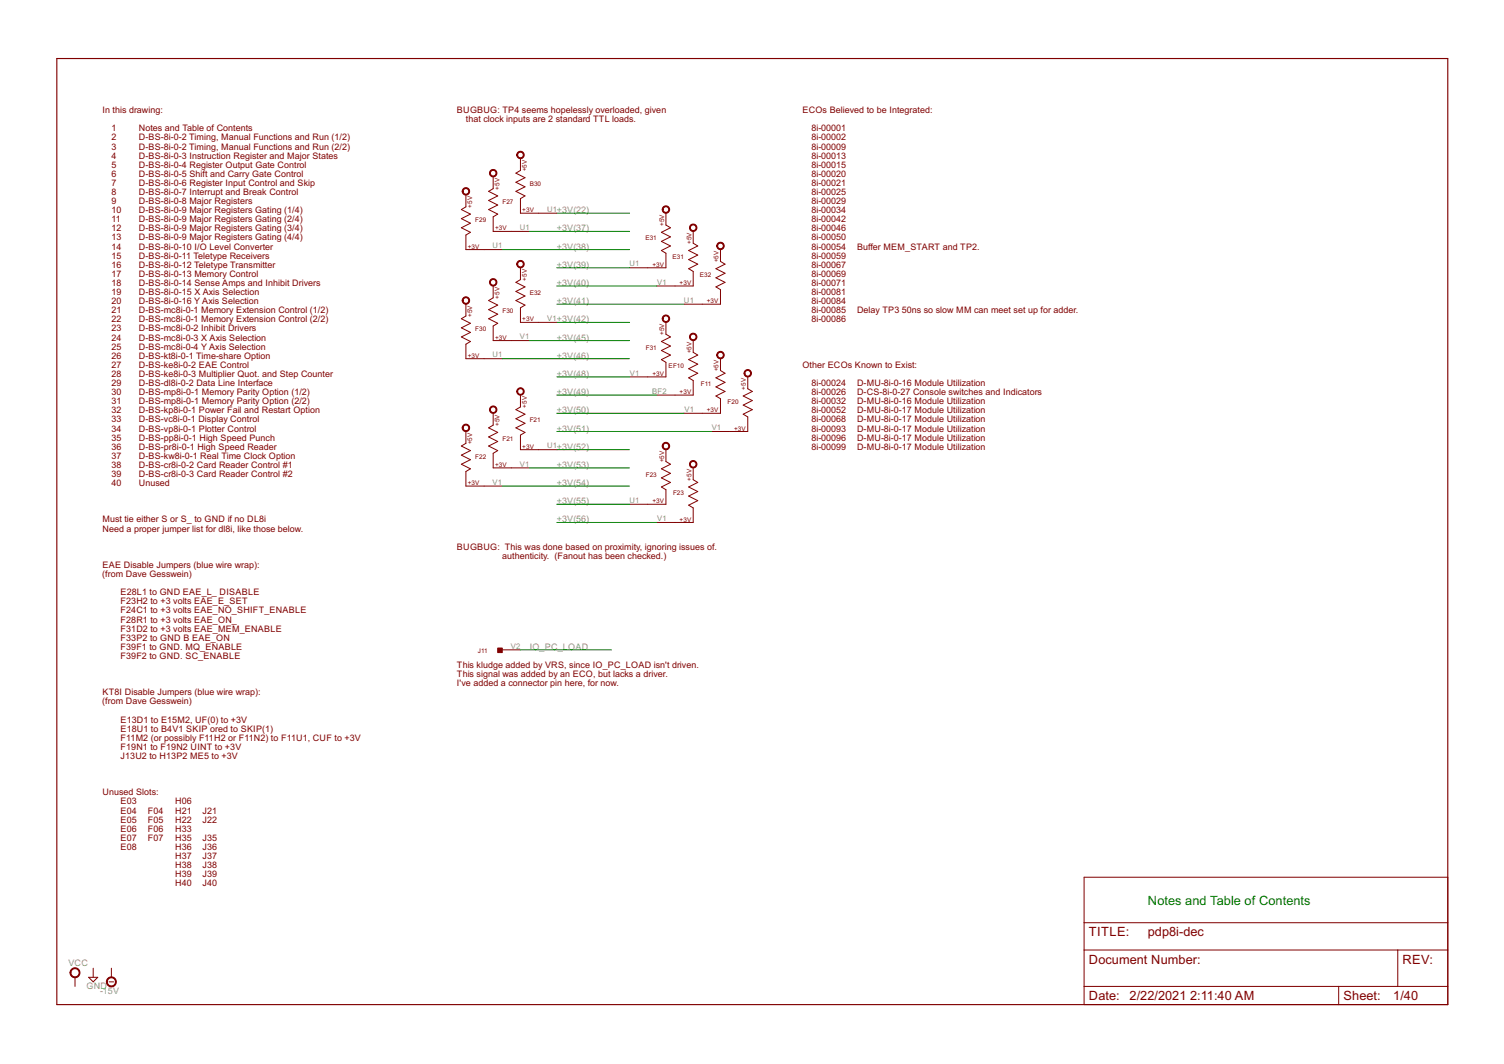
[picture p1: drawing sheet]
<svg xmlns="http://www.w3.org/2000/svg" width="420mm" height="297mm" viewBox="0 0 420 297" stroke-linecap="round" stroke-linejoin="round" font-family="sans-serif">
<path d="M15.9 16.3h388.6v264.2h-388.6z" fill="none" stroke="#800000" stroke-width=".32"/>
<g fill="none" stroke="#800000" stroke-width=".28">
<path d="M130.2 54.4v3.3l-1.3 .8 2.5 1.3-2.5 1.2 2.5 1.3-2.5 1.3 2.5 1.3-1.2 .7v4.1h10.1M137.8 49.4v3.3l-1.3 .7 2.5 1.3-2.5 1.3 2.5 1.2-2.5 1.3 2.5 1.3-1.2 .7v4.1h10.1M145.4 44.3v3.3l-1.3 .7 2.6 1.3-2.6 1.3 2.6 1.3-2.6 1.2 2.6 1.3-1.3 .8v4h10.2M186 59.5v3.3l1.3 .8-2.5 1.3 2.5 1.2-2.5 1.3 2.5 1.3-2.5 1.2 1.2 .8v4.1h-10.1M137.8 79.8v3.3l-1.3 .8 2.5 1.3-2.5 1.2 2.5 1.3-2.5 1.3 2.5 1.3-1.2 .7v4.1h10.1M145.4 74.8v3.3l-1.3 .7 2.6 1.3-2.6 1.3 2.6 1.2-2.6 1.3 2.6 1.3-1.3 .7v4.1h10.2M193.7 64.6v3.3l1.2 .8-2.5 1.2 2.5 1.3-2.5 1.3 2.5 1.2-2.5 1.3 1.3 .8v4h-10.2M201.3 69.7v3.3l1.2 .7-2.5 1.3 2.5 1.3-2.5 1.3 2.5 1.2-2.5 1.3 1.3 .8v4h-10.2M130.2 84.9v3.3l-1.3 .8 2.5 1.3-2.5 1.2 2.5 1.3-2.5 1.3 2.5 1.2-1.2 .8v4h10.1M186 90v3.3l1.3 .8-2.5 1.2 2.5 1.3-2.5 1.3 2.5 1.2-2.5 1.3 1.2 .8v4h-10.1M193.7 95.1v3.3l1.2 .7-2.5 1.3 2.5 1.3-2.5 1.2 2.5 1.3-2.5 1.3 1.3 .7v4.1h-10.2M137.8 115.4v3.3l-1.3 .7 2.5 1.3-2.5 1.3 2.5 1.3-2.5 1.2 2.5 1.3-1.2 .8v4h10.1"/>
<path d="M145.4 110.3v3.3l-1.3 .8 2.6 1.2-2.6 1.3 2.6 1.3-2.6 1.2 2.6 1.3-1.3 .8v4h10.2M201.3 100.1v3.3l1.2 .8-2.5 1.3 2.5 1.2-2.5 1.3 2.5 1.3-2.5 1.3 1.3 .7v4.1h-10.2M208.9 105.2v3.3l1.3 .8-2.6 1.3 2.6 1.2-2.6 1.3 2.6 1.3-2.6 1.2 1.3 .8v4.1h-10.2M130.2 120.5v3.3l-1.3 .7 2.5 1.3-2.5 1.3 2.5 1.2-2.5 1.3 2.5 1.3-1.2 .7v4.1h10.1M186 125.5v3.3l1.3 .8-2.5 1.3 2.5 1.2-2.5 1.3 2.5 1.3-2.5 1.3 1.2 .7v4.1h-10.1M193.7 130.6v3.3l1.2 .8-2.5 1.3 2.5 1.2-2.5 1.3 2.5 1.3-2.5 1.2 1.3 .8v4.1h-10.2M140.3 181.4h5.1M302.9 244.9h101.6v35.6h-101.6zM302.9 257.6h101.6M21 272.8v2.6M24.8 272.8h2.5l-1.3 1.3zM26 270.3v2.5"/>
<path d="M30.5 274.1h1.2M31.1 270.3v2.5M302.9 265.2h101.6M302.9 275.4h101.6M374 275.4v5.1M390.5 265.2v10.2"/>
</g>
<g fill="#800000" stroke="#800000" stroke-width=".28">
<path d="M19.9 270.6a1.39 1.39 0 0 1 2.2 .3 1.39 1.39 0 0 1-.8 2 1.39 1.39 0 0 1-1.7-1.3h.2a1.15 1.15 0 0 1 1.6-1.1 1.15 1.15 0 0 1 .3 1.9 1.15 1.15 0 0 1-1.8-.6l-.1-.2h-.2z" fill-rule="evenodd"/>
<path d="M144.8 42.4a1.04 1.04 0 0 1 1.5 .4 1.04 1.04 0 0 1-.7 1.5 1.04 1.04 0 0 1-1.2-1h.2a.79 .79 0 0 1 1.1-.8 .79 .79 0 0 1 .2 1.3 .79 .79 0 0 1-1.2-.3l-.1-.2h-.2z" fill-rule="evenodd"/>
<path d="M137.1 47.5a1.04 1.04 0 0 1 1.6 .4 1.04 1.04 0 0 1-.7 1.5 1.04 1.04 0 0 1-1.3-1.1h.3a.79 .79 0 0 1 1.1-.7 .79 .79 0 0 1 .2 1.3 .79 .79 0 0 1-1.3-.3v-.3h-.3z" fill-rule="evenodd"/>
<path d="M129.5 52.6a1.04 1.04 0 0 1 1.6 .4 1.04 1.04 0 0 1-.7 1.4 1.04 1.04 0 0 1-1.3-1h.3a.79 .79 0 0 1 1.1-.7 .79 .79 0 0 1 .2 1.3 .79 .79 0 0 1-1.3-.3v-.3h-.3z" fill-rule="evenodd"/>
<path d="M185.4 57.7a1.04 1.04 0 0 1 1.6 .3 1.04 1.04 0 0 1-.7 1.5 1.04 1.04 0 0 1-1.3-1h.3a.79 .79 0 0 1 1.1-.7 .79 .79 0 0 1 .1 1.4 .79 .79 0 0 1-1.2-.5v-.2h-.3z" fill-rule="evenodd"/>
<path d="M193 62.8a1.04 1.04 0 0 1 1.6 .3 1.04 1.04 0 0 1-.7 1.5 1.04 1.04 0 0 1-1.3-1h.3a.79 .79 0 0 1 1.1-.7 .79 .79 0 0 1 .2 1.4 .79 .79 0 0 1-1.3-.5v-.2h-.3z" fill-rule="evenodd"/>
<path d="M200.6 67.8a1.04 1.04 0 0 1 1.6 .4 1.04 1.04 0 0 1-.7 1.5 1.04 1.04 0 0 1-1.3-1h.3a.79 .79 0 0 1 1.2-.7 .79 .79 0 0 1 .1 1.3 .79 .79 0 0 1-1.3-.4v-.2h-.3z" fill-rule="evenodd"/>
<path d="M144.8 72.9a1.04 1.04 0 0 1 1.5 .4 1.04 1.04 0 0 1-.7 1.5 1.04 1.04 0 0 1-1.2-1.1h.2a.79 .79 0 0 1 1.1-.7 .79 .79 0 0 1 .2 1.3 .79 .79 0 0 1-1.2-.3l-.1-.3h-.2z" fill-rule="evenodd"/>
<path d="M185.4 88.2a1.04 1.04 0 0 1 1.6 .3 1.04 1.04 0 0 1-.7 1.5 1.04 1.04 0 0 1-1.3-1h.3a.79 .79 0 0 1 1.1-.7 .79 .79 0 0 1 .1 1.4 .79 .79 0 0 1-1.2-.5v-.2h-.3z" fill-rule="evenodd"/>
<path d="M129.5 83.1a1.04 1.04 0 0 1 1.6 .4 1.04 1.04 0 0 1-.7 1.4 1.04 1.04 0 0 1-1.3-1h.3a.79 .79 0 0 1 1.1-.7 .79 .79 0 0 1 .2 1.3 .79 .79 0 0 1-1.3-.4v-.2h-.3z" fill-rule="evenodd"/>
<path d="M137.1 78a1.04 1.04 0 0 1 1.6 .4 1.04 1.04 0 0 1-.7 1.4 1.04 1.04 0 0 1-1.3-1h.3a.79 .79 0 0 1 1.1-.7 .79 .79 0 0 1 .2 1.3 .79 .79 0 0 1-1.3-.3v-.3h-.3z" fill-rule="evenodd"/>
<path d="M193 93.2a1.04 1.04 0 0 1 1.6 .4 1.04 1.04 0 0 1-.7 1.5 1.04 1.04 0 0 1-1.3-1h.3a.79 .79 0 0 1 1.1-.7 .79 .79 0 0 1 .2 1.3 .79 .79 0 0 1-1.3-.4v-.2h-.3z" fill-rule="evenodd"/>
<path d="M208.2 103.4a1.04 1.04 0 0 1 1.6 .3 1.04 1.04 0 0 1-.7 1.5 1.04 1.04 0 0 1-1.2-1h.2a.79 .79 0 0 1 1.2-.7 .79 .79 0 0 1 .1 1.4 .79 .79 0 0 1-1.3-.5v-.2h-.2z" fill-rule="evenodd"/>
<path d="M144.8 108.5a1.04 1.04 0 0 1 1.5 .4 1.04 1.04 0 0 1-.7 1.4 1.04 1.04 0 0 1-1.2-1h.2a.79 .79 0 0 1 1.1-.8 .79 .79 0 0 1 .2 1.3 .79 .79 0 0 1-1.2-.3l-.1-.2h-.2z" fill-rule="evenodd"/>
<path d="M137.1 113.6a1.04 1.04 0 0 1 1.6 .3 1.04 1.04 0 0 1-.7 1.5 1.04 1.04 0 0 1-1.3-1h.3a.79 .79 0 0 1 1.1-.8 .79 .79 0 0 1 .2 1.3 .79 .79 0 0 1-1.3-.3v-.2h-.3z" fill-rule="evenodd"/>
<path d="M129.5 118.6a1.04 1.04 0 0 1 1.6 .4 1.04 1.04 0 0 1-.7 1.5 1.04 1.04 0 0 1-1.3-1.1h.3a.79 .79 0 0 1 1.1-.7 .79 .79 0 0 1 .2 1.3 .79 .79 0 0 1-1.3-.3v-.3h-.3z" fill-rule="evenodd"/>
<path d="M185.4 123.7a1.04 1.04 0 0 1 1.6 .4 1.04 1.04 0 0 1-.7 1.4 1.04 1.04 0 0 1-1.3-1h.3a.79 .79 0 0 1 1.1-.6 .79 .79 0 0 1 .1 1.3 .79 .79 0 0 1-1.2-.4v-.3h-.3z" fill-rule="evenodd"/>
<path d="M192.8 129a1.05 1.05 0 0 1 1.7-.1 1.05 1.05 0 0 1-.5 1.7 1.05 1.05 0 0 1-1.4-1h.3a.79 .79 0 0 1 1.1-.7 .79 .79 0 0 1 .1 1.4 .79 .79 0 0 1-1.2-.5v-.2h-.3z" fill-rule="evenodd"/>
<path d="M30.1 273.2a1.39 1.39 0 0 1 2.2 .2 1.39 1.39 0 0 1-.8 2.1 1.39 1.39 0 0 1-1.8-1.4h.3a1.14 1.14 0 0 1 1.6-1.1 1.14 1.14 0 0 1 .3 1.9 1.14 1.14 0 0 1-1.9-.5v-.3h-.3z" fill-rule="evenodd"/>
<path d="M200.6 98.3a1.04 1.04 0 0 1 1.6 .4 1.04 1.04 0 0 1-.7 1.4 1.04 1.04 0 0 1-1.3-1h.3a.79 .79 0 0 1 1.1-.6 .79 .79 0 0 1 .2 1.3 .79 .79 0 0 1-1.3-.4v-.3h-.3z" fill-rule="evenodd"/>
</g>
<path d="M139 180.9h1.3v1.3h-1.3z" fill="#800000" stroke="#800000" stroke-width=".28"/>
<g fill="none" stroke="#008000" stroke-width=".28">
<path d="M155.6 59.5h20.3M140.3 69.7h35.6M147.9 64.6h28M155.6 79.8h27.9M155.6 74.8h20.3M147.9 95.1h28M155.6 90h20.3M155.6 84.9h35.5M140.3 100.1h35.6M155.6 105.2h20.3M155.6 115.4h35.5M155.6 110.3h27.9"/>
<path d="M140.3 135.7h35.6M147.9 130.6h28M155.6 120.5h43.1M155.6 125.5h20.3M155.6 145.9h27.9M155.6 140.8h20.3M145.4 181.4h25.4"/>
</g>
<text font-size="4" fill="#008000" x="320.7" y="252.5">Notes and Table of Contents</text>
<g font-size="4" fill="#800000">
<text x="304.2" y="261.4">TITLE:</text>
<text x="320.6" y="261.4">pdp8i-dec</text>
<text x="304.2" y="269">Document Number:</text>
<text x="391.8" y="269">REV:</text>
<text x="304.2" y="279.2">Date: 2/22/2021</text>
<text x="332.5" y="279.2">2:11:40 AM</text>
<text x="375.3" y="279.2">Sheet:</text>
<text x="389.2" y="279.2">1/40</text>
</g>
<g font-size="2.8" fill="#800000">
<text x="28.6" y="31.6">In this drawing:</text>
<text x="127.7" y="31.6">BUGBUG: TP4 seems hopelessly overloaded, given</text>
<text x="130.2" y="34.1">that clock inputs are 2 standard TTL loads.</text>
<text x="224.2" y="31.6">ECOs Believed to be Integrated:</text>
<text x="31.1" y="36.7">1</text>
<text x="31.1" y="39.2">2</text>
<text x="31.1" y="41.7">3</text>
<text x="38.8" y="39.2">D-BS-8i-0-2 Timing, Manual Functions and Run (1/2)</text>
<text x="38.8" y="36.7">Notes and Table of Contents</text>
<text x="38.8" y="41.7">D-BS-8i-0-2 Timing, Manual Functions and Run (2/2)</text>
<text x="226.7" y="36.7">8i-00001</text>
<text x="226.7" y="39.2">8i-00002</text>
<text x="226.7" y="41.7">8i-00009</text>
<text x="31.1" y="44.3">4</text>
<text x="31.1" y="46.8">5</text>
<text x="38.8" y="44.3">D-BS-8i-0-3 Instruction Register and Major States</text>
<text x="38.8" y="46.8">D-BS-8i-0-4 Register Output Gate Control</text>
<text x="226.7" y="44.3">8i-00013</text>
<text x="226.7" y="46.8">8i-00015</text>
<text x="31.1" y="49.4">6</text>
<text x="31.1" y="51.9">7</text>
<text x="38.8" y="49.4">D-BS-8i-0-5 Shift and Carry Gate Control</text>
<text x="38.8" y="51.9">D-BS-8i-0-6 Register Input Control and Skip</text>
<text x="226.7" y="49.4">8i-00020</text>
<text x="226.7" y="51.9">8i-00021</text>
<text x="31.1" y="54.4">8</text>
<text x="31.1" y="57">9</text>
<text x="31.1" y="59.5">10</text>
<text x="38.8" y="54.4">D-BS-8i-0-7 Interrupt and Break Control</text>
<text x="38.8" y="57">D-BS-8i-0-8 Major Registers</text>
<text x="38.8" y="59.5">D-BS-8i-0-9 Major Registers Gating (1/4)</text>
<text x="226.7" y="54.4">8i-00025</text>
<text x="226.7" y="57">8i-00029</text>
<text x="226.7" y="59.5">8i-00034</text>
<text x="31.1" y="62.1">11</text>
<text x="31.1" y="64.6">12</text>
<text x="38.8" y="64.6">D-BS-8i-0-9 Major Registers Gating (3/4)</text>
<text x="38.8" y="62.1">D-BS-8i-0-9 Major Registers Gating (2/4)</text>
<text x="226.7" y="62.1">8i-00042</text>
<text x="226.7" y="64.6">8i-00046</text>
<text x="31.1" y="67.1">13</text>
<text x="31.1" y="69.7">14</text>
<text x="38.8" y="69.7">D-BS-8i-0-10 I/O Level Converter</text>
<text x="38.8" y="67.1">D-BS-8i-0-9 Major Registers Gating (4/4)</text>
<text x="226.7" y="69.7">8i-00054</text>
<text x="226.7" y="67.1">8i-00050</text>
<text x="239.4" y="69.7">Buffer MEM_START and TP2.</text>
<text x="31.1" y="72.2">15</text>
<text x="31.1" y="74.8">16</text>
<text x="31.1" y="77.3">17</text>
<text x="38.8" y="72.2">D-BS-8i-0-11 Teletype Receivers</text>
<text x="38.8" y="74.8">D-BS-8i-0-12 Teletype Transmitter</text>
<text x="38.8" y="77.3">D-BS-8i-0-13 Memory Control</text>
<text x="226.7" y="77.3">8i-00069</text>
<text x="226.7" y="72.2">8i-00059</text>
<text x="226.7" y="74.8">8i-00067</text>
<text x="31.1" y="79.8">18</text>
<text x="31.1" y="82.4">19</text>
<text x="38.8" y="79.8">D-BS-8i-0-14 Sense Amps and Inhibit Drivers</text>
<text x="38.8" y="82.4">D-BS-8i-0-15 X Axis Selection</text>
<text x="226.7" y="82.4">8i-00081</text>
<text x="226.7" y="79.8">8i-00071</text>
<text x="31.1" y="84.9">20</text>
<text x="31.1" y="87.5">21</text>
<text x="31.1" y="90">22</text>
<text x="38.8" y="84.9">D-BS-8i-0-16 Y Axis Selection</text>
<text x="38.8" y="87.5">D-BS-mc8i-0-1 Memory Extension Control (1/2)</text>
<text x="38.8" y="90">D-BS-mc8i-0-1 Memory Extension Control (2/2)</text>
<text x="226.7" y="87.5">8i-00085</text>
<text x="226.7" y="90">8i-00086</text>
<text x="226.7" y="84.9">8i-00084</text>
<text x="239.4" y="87.5">Delay TP3</text>
<text x="251.9" y="87.5">50ns so slow MM can meet set up for adder.</text>
<text x="31.1" y="92.5">23</text>
<text x="31.1" y="95.1">24</text>
<text x="38.8" y="92.5">D-BS-mc8i-0-2 Inhibit Drivers</text>
<text x="38.8" y="95.1">D-BS-mc8i-0-3 X Axis Selection</text>
<text x="31.1" y="97.6">25</text>
<text x="31.1" y="100.1">26</text>
<text x="38.8" y="100.1">D-BS-kt8i-0-1 Time-share Option</text>
<text x="38.8" y="97.6">D-BS-mc8i-0-4 Y Axis Selection</text>
<text x="31.1" y="102.7">27</text>
<text x="31.1" y="105.2">28</text>
<text x="31.1" y="107.8">29</text>
<text x="38.8" y="105.2">D-BS-ke8i-0-3 Multiplier Quot. and Step Counter</text>
<text x="38.8" y="102.7">D-BS-ke8i-0-2 EAE Control</text>
<text x="38.8" y="107.8">D-BS-dl8i-0-2 Data Line Interface</text>
<text x="224.2" y="102.7">Other ECOs Known to Exist:</text>
<text x="226.7" y="107.8">8i-00024</text>
<text x="239.4" y="107.8">D-MU-8i-0-16 Module Utilization</text>
<text x="31.1" y="110.3">30</text>
<text x="31.1" y="112.8">31</text>
<text x="38.8" y="110.3">D-BS-mp8i-0-1 Memory Parity Option (1/2)</text>
<text x="38.8" y="112.8">D-BS-mp8i-0-1 Memory Parity Option (2/2)</text>
<text x="226.7" y="110.3">8i-00026</text>
<text x="226.7" y="112.8">8i-00032</text>
<text x="239.4" y="110.3">D-CS-8i-0-27 Console switches and Indicators</text>
<text x="239.4" y="112.8">D-MU-8i-0-16 Module Utilization</text>
<text x="31.1" y="115.4">32</text>
<text x="31.1" y="117.9">33</text>
<text x="38.8" y="117.9">D-BS-vc8i-0-1 Display Control</text>
<text x="38.8" y="115.4">D-BS-kp8i-0-1 Power Fail and Restart Option</text>
<text x="226.7" y="115.4">8i-00052</text>
<text x="226.7" y="117.9">8i-00068</text>
<text x="239.4" y="115.4">D-MU-8i-0-17 Module Utilization</text>
<text x="239.4" y="117.9">D-MU-8i-0-17 Module Utilization</text>
<text x="31.1" y="120.5">34</text>
<text x="31.1" y="123">35</text>
<text x="31.1" y="125.5">36</text>
<text x="38.8" y="120.5">D-BS-vp8i-0-1 Plotter Control</text>
<text x="38.8" y="123">D-BS-pp8i-0-1 High Speed Punch</text>
<text x="38.8" y="125.5">D-BS-pr8i-0-1 High Speed Reader</text>
<text x="226.7" y="120.5">8i-00093</text>
<text x="226.7" y="123">8i-00096</text>
<text x="226.7" y="125.5">8i-00099</text>
<text x="239.4" y="120.5">D-MU-8i-0-17 Module Utilization</text>
<text x="239.4" y="123">D-MU-8i-0-17 Module Utilization</text>
<text x="239.4" y="125.5">D-MU-8i-0-17 Module Utilization</text>
<text x="31.1" y="128.1">37</text>
<text x="31.1" y="130.6">38</text>
<text x="38.8" y="128.1">D-BS-kw8i-0-1 Real Time Clock Option</text>
<text x="38.8" y="130.6">D-BS-cr8i-0-2 Card Reader Control #1</text>
<text x="31.1" y="133.2">39</text>
<text x="31.1" y="135.7">40</text>
<text x="38.8" y="133.2">D-BS-cr8i-0-3 Card Reader Control #2</text>
<text x="38.8" y="135.7">Unused</text>
<text x="28.6" y="145.9">Must tie either S or S_ to GND if no DL8i</text>
<text x="28.6" y="148.4">Need a proper jumper list for dl8i, like those below.</text>
<text x="127.7" y="153.5">BUGBUG: This was done based on proximity, ignoring issues of.</text>
<text x="28.6" y="161.1">(from Dave Gesswein)</text>
<text x="28.6" y="158.6">EAE Disable Jumpers (blue wire wrap):</text>
<text x="140.3" y="156">authenticity. (Fanout has been checked.)</text>
<text x="33.7" y="166.2">E28L1 to GND EAE_L_ DISABLE</text>
<text x="33.7" y="171.3">F24C1 to +3 volts EAE_NO_SHIFT_ENABLE</text>
<text x="33.7" y="173.8">F28R1 to +3 volts EAE_ON_</text>
<text x="33.7" y="168.7">F23H2 to +3 volts EAE_E_SET</text>
<text x="33.7" y="176.3">F31D2 to +3 volts EAE_MEM_ENABLE</text>
<text x="33.7" y="178.9">F33P2 to GND B EAE_ON</text>
<text x="33.7" y="181.4">F39F1 to GND. MQ_ENABLE</text>
<text x="33.7" y="184">F39F2 to GND. SC_ENABLE</text>
<text x="127.7" y="189">This signal was added by an ECO, but lacks a driver.</text>
<text x="127.7" y="191.6">I've added a connector pin here, for now.</text>
<text x="127.7" y="186.5">This kludge added by VRS, since IO_PC_LOAD isn't driven.</text>
<text x="28.6" y="196.7">(from Dave Gesswein)</text>
<text x="28.6" y="194.1">KT8I Disable Jumpers (blue wire wrap):</text>
<text x="33.7" y="201.7">E13D1 to E15M2, UF(0) to +3V</text>
<text x="33.7" y="206.8">F11M2 (or possibly F11H2 or F11N2) to F11U1, CUF to +3V</text>
<text x="33.7" y="209.4">F19N1 to F19N2 UINT to +3V</text>
<text x="33.7" y="204.3">E18U1 to B4V1 SKIP ored to SKIP(1)</text>
<text x="33.7" y="211.9">J13U2 to H13P2 ME5 to +3V</text>
<text x="28.6" y="222">Unused Slots:</text>
<text x="33.7" y="227.1">E04</text>
<text x="33.7" y="224.6">E03</text>
<text x="41.3" y="227.1">F04</text>
<text x="48.9" y="227.1">H21</text>
<text x="48.9" y="224.6">H06</text>
<text x="56.6" y="227.1">J21</text>
<text x="33.7" y="229.7">E05</text>
<text x="33.7" y="232.2">E06</text>
<text x="41.3" y="229.7">F05</text>
<text x="41.3" y="232.2">F06</text>
<text x="48.9" y="229.7">H22</text>
<text x="48.9" y="232.2">H33</text>
<text x="56.6" y="229.7">J22</text>
<text x="33.7" y="234.7">E07</text>
<text x="33.7" y="237.3">E08</text>
<text x="41.3" y="234.7">F07</text>
<text x="48.9" y="234.7">H35</text>
<text x="48.9" y="237.3">H36</text>
<text x="48.9" y="239.8">H37</text>
<text x="56.6" y="234.7">J35</text>
<text x="56.6" y="237.3">J36</text>
<text x="56.6" y="239.8">J37</text>
<text x="48.9" y="242.4">H38</text>
<text x="48.9" y="244.9">H39</text>
<text x="56.6" y="244.9">J39</text>
<text x="56.6" y="242.4">J38</text>
<text x="48.9" y="247.4">H40</text>
<text x="56.6" y="247.4">J40</text>
</g>
<g font-size="2.8" fill="#808080">
<text x="155.6" y="59.5">+3V(22)</text>
<text x="155.6" y="64.6">+3V(37)</text>
<text x="155.6" y="69.7">+3V(38)</text>
<text x="155.6" y="74.8">+3V(39)</text>
<text x="155.6" y="79.8">+3V(40)</text>
<text x="155.6" y="90">+3V(42)</text>
<text x="155.6" y="84.9">+3V(41)</text>
<text x="155.6" y="95.1">+3V(45)</text>
<text x="155.6" y="100.1">+3V(46)</text>
<text x="155.6" y="105.2">+3V(48)</text>
<text x="155.6" y="110.3">+3V(49)</text>
<text x="155.6" y="115.4">+3V(50)</text>
<text x="155.6" y="120.5">+3V(51)</text>
<text x="155.6" y="125.5">+3V(52)</text>
<text x="155.6" y="130.6">+3V(53)</text>
<text x="155.6" y="135.7">+3V(54)</text>
<text x="155.6" y="140.8">+3V(55)</text>
<text x="155.6" y="145.9">+3V(56)</text>
<text x="148" y="181.4">IO_PC_LOAD</text>
<text x="19.1" y="269.7">VCC</text>
<text x="24.2" y="276">GND</text>
<text x="27.9" y="277.5">-15V</text>
</g>
<g font-size="2.4" fill="#808080">
<text x="152.9" y="59.2">U1</text>
<text x="145.2" y="64.2">U1</text>
<text x="137.6" y="69.3">U1</text>
<text x="175.8" y="74.4">U1</text>
<text x="183.6" y="79.5">V1</text>
<text x="152.9" y="89.6">V1</text>
<text x="191.1" y="84.6">U1</text>
<text x="145.2" y="94.7">V1</text>
<text x="137.6" y="99.8">U1</text>
<text x="176" y="104.9">V1</text>
<text x="182.2" y="110">BF2</text>
<text x="191.2" y="115">V1</text>
<text x="152.9" y="125.2">U1</text>
<text x="198.8" y="120.1">V1</text>
<text x="145.2" y="130.3">V1</text>
<text x="137.6" y="135.3">V1</text>
<text x="175.8" y="140.4">U1</text>
<text x="183.6" y="145.5">V1</text>
<text x="142.7" y="181.1">V2</text>
</g>
<g font-size="2" fill="#800000">
<text x="147.2" y="47.8" transform="rotate(-90 147.2 47.8)">+5V</text>
<text x="139.6" y="52.9" transform="rotate(-90 139.6 52.9)">+5V</text>
<text x="148" y="51.9">B30</text>
<text x="131.9" y="58" transform="rotate(-90 131.9 58)">+5V</text>
<text x="140.4" y="57">F27</text>
<text x="145.9" y="59.3">+3V</text>
<text x="132.7" y="62.1">F29</text>
<text x="138.3" y="64.3">+3V</text>
<text x="185.5" y="63.1" transform="rotate(-90 185.5 63.1)">+5V</text>
<text x="130.7" y="69.4">+3V</text>
<text x="180.3" y="67.1">E31</text>
<text x="193.1" y="68.2" transform="rotate(-90 193.1 68.2)">+5V</text>
<text x="182.2" y="74.5">+3V</text>
<text x="187.9" y="72.2">E31</text>
<text x="195.5" y="77.3">E32</text>
<text x="200.8" y="73.2" transform="rotate(-90 200.8 73.2)">+5V</text>
<text x="139.6" y="83.4" transform="rotate(-90 139.6 83.4)">+5V</text>
<text x="147.2" y="78.3" transform="rotate(-90 147.2 78.3)">+5V</text>
<text x="148" y="82.4">E32</text>
<text x="189.9" y="79.6">+3V</text>
<text x="131.9" y="88.5" transform="rotate(-90 131.9 88.5)">+5V</text>
<text x="140.4" y="87.5">F30</text>
<text x="145.9" y="89.7">+3V</text>
<text x="197.5" y="84.7">+3V</text>
<text x="132.7" y="92.5">F30</text>
<text x="138.3" y="94.8">+3V</text>
<text x="185.5" y="93.5" transform="rotate(-90 185.5 93.5)">+5V</text>
<text x="130.7" y="99.9">+3V</text>
<text x="180.4" y="97.6">F31</text>
<text x="193.1" y="98.6" transform="rotate(-90 193.1 98.6)">+5V</text>
<text x="182.2" y="105">+3V</text>
<text x="186.8" y="102.7">EF10</text>
<text x="195.8" y="107.8">F11</text>
<text x="200.8" y="103.7" transform="rotate(-90 200.8 103.7)">+5V</text>
<text x="147.2" y="113.9" transform="rotate(-90 147.2 113.9)">+5V</text>
<text x="189.9" y="110.1">+3V</text>
<text x="203.3" y="112.8">F20</text>
<text x="208.4" y="108.8" transform="rotate(-90 208.4 108.8)">+5V</text>
<text x="139.6" y="118.9" transform="rotate(-90 139.6 118.9)">+5V</text>
<text x="148" y="117.9">F21</text>
<text x="197.5" y="115.1">+3V</text>
<text x="131.9" y="124" transform="rotate(-90 131.9 124)">+5V</text>
<text x="140.4" y="123">F21</text>
<text x="145.9" y="125.3">+3V</text>
<text x="205.1" y="120.2">+3V</text>
<text x="132.7" y="128.1">F22</text>
<text x="138.3" y="130.4">+3V</text>
<text x="185.5" y="129.1" transform="rotate(-90 185.5 129.1)">+5V</text>
<text x="130.7" y="135.4">+3V</text>
<text x="180.4" y="133.2">F23</text>
<text x="193.1" y="134.2" transform="rotate(-90 193.1 134.2)">+5V</text>
<text x="182.2" y="140.5">+3V</text>
<text x="188" y="138.2">F23</text>
<text x="189.9" y="145.6">+3V</text>
<text x="133.5" y="182.2">J11</text>
</g>
</svg>
